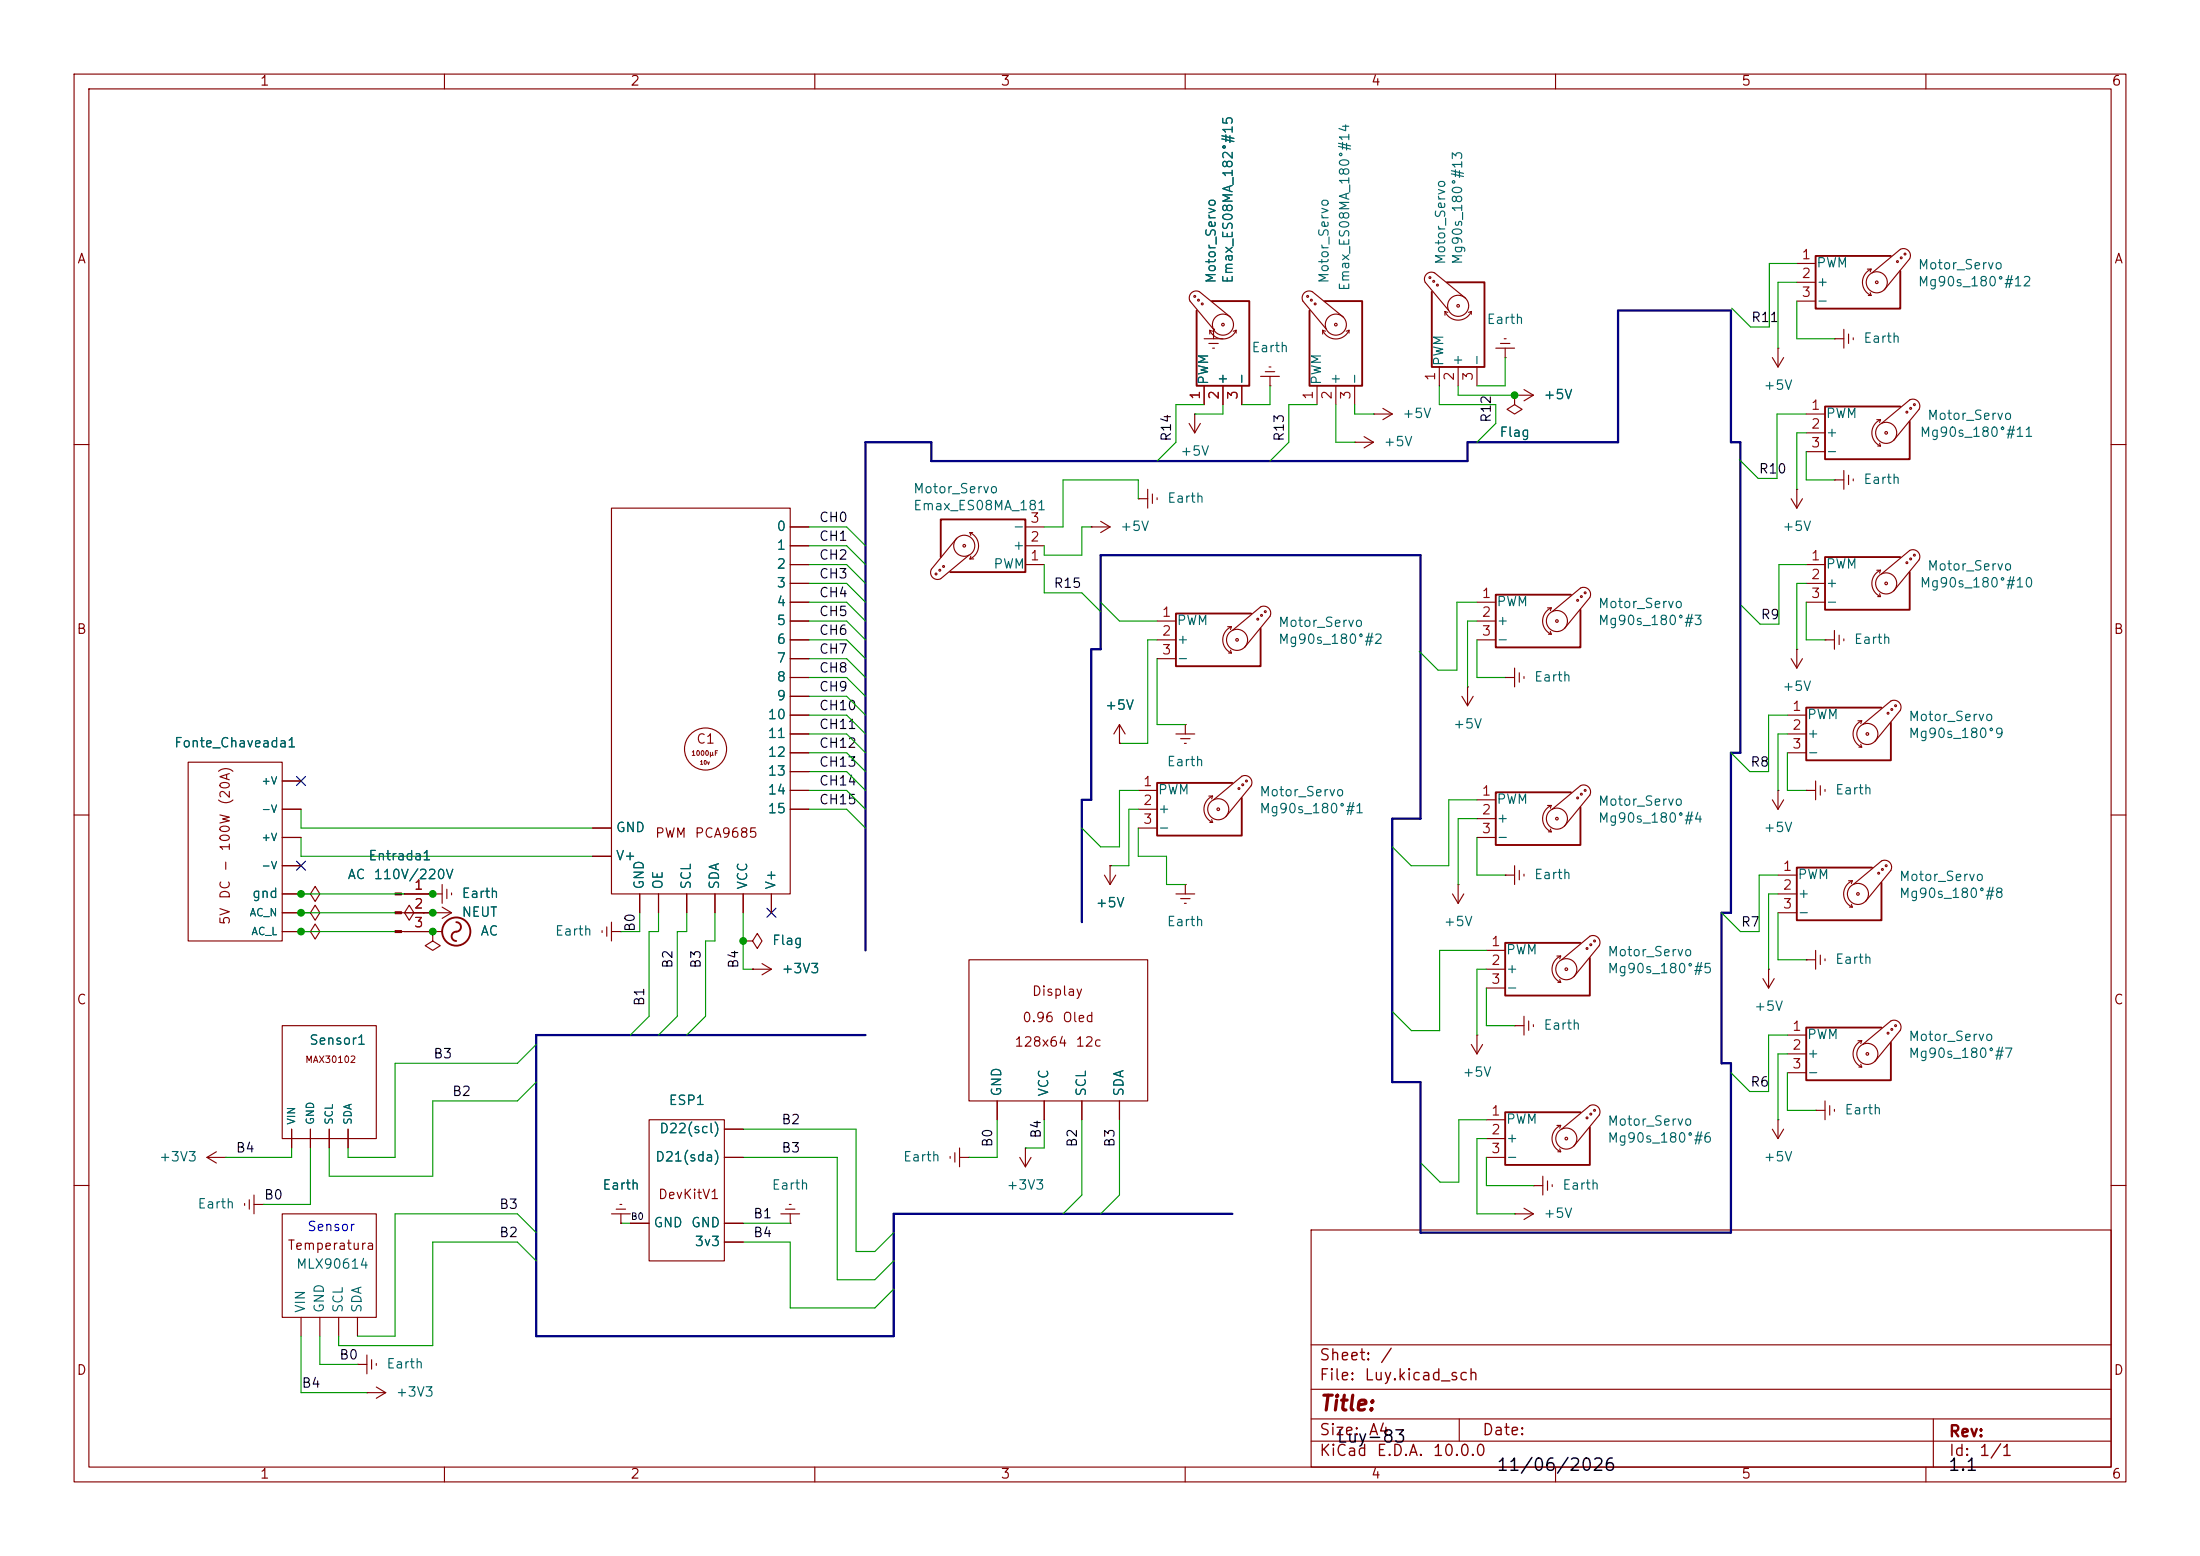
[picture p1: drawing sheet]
<svg xmlns="http://www.w3.org/2000/svg" width="297mm" height="210mm" viewBox="0 0 297 210" stroke-linecap="round" stroke-linejoin="round" font-family="sans-serif">
<g fill="none" stroke="#840000" stroke-width=".15">
<path d="M10 10h277v190h-277zM12 12h273v186h-273zM60 10v2M110 10v2M160 10v2M210 10v2M260 10v2M242.6 35.6h2.5M242.6 38.1h2.5M252.1 36.3h.5M252.2 39.9h.4M252.5 39.5l.1 .4"/>
<path d="M252.6 36.3a1.94 1.94 0 0 0-1.2 1.8 1.94 1.94 0 0 0 1.2 1.8M252.6 36.3l-.1 .4M252.7 36.8l3.8-3.1a.94 .94 0 0 1 1.1 .1 .94 .94 0 0 1 .2 1.1l-3.4 4.2M160.5 57.2l.8 1.2M161.3 55.9h.1M161.3 55.9v2.5M162.1 57.2l-.8 1.2M162.6 45.7h2.5M162.6 52.1v2.5M163.2 46.4h1.3M163.3 44.6a1.93 1.93 0 0 0 1.8 1.1 1.93 1.93 0 0 0 1.8-1.1M163.3 44.6v.5"/>
<path d="M163.3 44.6l.4 .1M163.7 47h.3M163.8 44.5h.1M163.8 44.5v1.2M165.1 52.1v2.5M166.1 42.8l-4.2-3.4a.94 .94 0 0 0-1.1 .1 .94 .94 0 0 0-.1 1.1l3.1 3.9M166.9 44.6v.4M166.9 44.6l-.4 .1M167.6 52.1v2.5M170.2 50.8h2.5M170.8 50.2h1.3M171.3 49.5h.3"/>
<path d="M171.4 52.1h.1M171.4 50.8v1.3M177.8 52.1v2.5M178.6 44.6a1.93 1.93 0 0 0 1.7 1.1 1.93 1.93 0 0 0 1.8-1.1M178.6 44.6v.5M178.6 44.6l.3 .1M180.3 52.1v2.5M181.4 42.8l-4.2-3.4a.94 .94 0 0 0-1.1 .1 .94 .94 0 0 0-.2 1.1l3.2 3.9M182.1 44.6v.4M182.1 44.6l-.4 .1M182.9 59.7h.1M182.9 52.1v2.5"/>
<path d="M182.9 59.7h2.5M184.1 58.9l1.3 .8M185.4 55.9h.1M185.4 55.9h2.6M185.4 59.7l-1.3 .8M186.7 55.1l1.3 .8M188 55.9l-1.3 .7M194.3 49.5v2.6M195.1 42a1.93 1.93 0 0 0 1.7 1.2 1.93 1.93 0 0 0 1.8-1.2M195.1 42v.5M195.1 42l.4 .2M196.8 49.5v2.6"/>
<path d="M197.9 40.3l-4.2-3.5a.94 .94 0 0 0-1.1 .2 .94 .94 0 0 0-.2 1.1l3.2 3.8M198.6 42v.4M198.6 42l-.4 .2M199.4 49.5v2.6M201.9 47h2.6M202.6 46.4h1.2M203.1 45.7h.2M203.2 48.3h.1M203.2 47v1.3M204.5 53.3v1.3l1 .6-1 .7-1-.7 1-.6M204.5 53.3h.1M204.5 53.3h2.5"/>
<path d="M205.7 52.6l1.3 .7M207 53.3l-1.3 .8M239.3 48.3l.7 1.2M240 47h.1M240 47v2.5M240.8 48.3l-.8 1.2M242.6 40.6h2.5M243.8 55.9h2.6M243.8 58.4h2.6M247.6 45.7h.1M247.6 45.7h1.3M248.9 44.5v2.5"/>
<path d="M249.6 45.1v1.3M250.2 45.6v.2M253.4 56.6h.5M253.7 59.8l.2 .4M253.9 56.6a1.94 1.94 0 0 0-1.2 1.8 1.94 1.94 0 0 0 1.2 1.8M253.9 56.6l-.2 .4M254 57.2l3.8-3.2a.94 .94 0 0 1 1.1 .1 .94 .94 0 0 1 .2 1.1l-3.4 4.2M10 60h2M82.5 68.6h24.2v52.1h-24.2zM106.7 76.2h2.5M106.7 73.7h2.5M106.7 71.1h2.5"/>
<path d="M106.7 78.7h2.5M129.2 72.6l-3.5 4.2a.94 .94 0 0 0 .2 1.1 .94 .94 0 0 0 1.1 .2l3.8-3.2M130.9 71.9a1.94 1.94 0 0 1 1.2 1.8 1.94 1.94 0 0 1-1.2 1.7M130.9 75.4h.5M130.9 71.9h.4M130.9 71.9l.2 .4M131.1 75.1l-.2 .3M138.4 76.2h2.6M138.4 73.7h2.6M138.4 71.1h2.6M147.3 71.1h.1M147.3 71.1h2.6"/>
<path d="M148.6 70.4l1.3 .7M149.9 71.1l-1.3 .8M153.7 67.3h.1M153.7 67.3h1.2M154.9 66v2.6M155.6 66.7v1.2M156.2 67.2v.2M241.8 67.3l.8 1.3M242.6 66h.1M242.6 66v2.6M243.3 67.3l-.7 1.3M243.8 76.2h2.6"/>
<path d="M243.8 61h2.6M243.8 78.7h2.6M247.6 64.8h.1M247.6 64.8h1.3M248.9 63.5v2.5M249.6 64.1v1.3M250.2 64.6v.3M253.4 77h.5M253.5 60.2h.4M253.9 77a1.94 1.94 0 0 0-1.2 1.7 1.94 1.94 0 0 0 1.2 1.8M253.9 77l-.2 .3M254 77.5l3.8-3.2a.94 .94 0 0 1 1.1 .2 .94 .94 0 0 1 .2 1.1l-3.4 4.2"/>
<path d="M285 60h2M106.7 96.5h2.5M106.7 99.1h2.5M106.7 91.4h2.5M106.7 86.4h2.5M106.7 81.3h2.5M106.7 83.8h2.5M106.7 88.9h2.5M106.7 94h2.5M151.1 97.8v2.5M151.1 97.8l-.7 1.3M151.1 97.8l.8 1.3"/>
<path d="M156.2 86.4h2.5M156.2 83.8h2.5M156.2 88.9h2.5M158.7 99.1h2.6M159.4 99.7h1.3M160 97.8h.1M160 97.8v1.3M165.7 84.6h.5M165.9 88.1h.3M166.1 87.8l.1 .3M166.2 84.6a1.94 1.94 0 0 0-1.1 1.8 1.94 1.94 0 0 0 1.1 1.7M166.2 84.6l-.1 .4"/>
<path d="M166.4 85.1l3.8-3.2a.94 .94 0 0 1 1.1 .2 .94 .94 0 0 1 .1 1.1l-3.4 4.2M197.4 94l.7 1.3M198.1 92.7h.1M198.1 92.7v2.6M198.9 94l-.8 1.3M199.4 86.4h2.5M199.4 81.3h2.5M199.4 83.8h2.5M203.2 91.4h.1M203.2 91.4h1.3M204.5 90.2v2.5M205.1 90.8v1.3"/>
<path d="M205.7 91.3v.3M208.9 82h.5M209 85.6h.4M209.3 85.2l.1 .4M209.4 82a1.94 1.94 0 0 0-1.1 1.8 1.94 1.94 0 0 0 1.1 1.8M209.4 82l-.1 .4M209.5 82.6l3.9-3.2a.94 .94 0 0 1 1.1 .1 .94 .94 0 0 1 .1 1.1l-3.4 4.2M241.3 96.5h2.5M241.3 99.1h2.5M241.8 88.9l.8 1.3M242.6 87.6h.1M242.6 87.6v2.6"/>
<path d="M243.3 88.9l-.7 1.3M243.8 81.3h2.6M246.4 86.4h.1M246.4 86.4h1.2M247.6 85.1v2.5M248.3 85.7v1.3M248.9 86.2v.3M250.8 97.3h.5M251.3 97.3a1.94 1.94 0 0 0-1.1 1.8 1.94 1.94 0 0 0 1.1 1.7M251.3 97.3l-.1 .4M251.5 97.8l3.8-3.2a.94 .94 0 0 1 1.1 .2 .94 .94 0 0 1 .1 1.1l-3.4 4.2M253.5 80.5h.4"/>
<path d="M253.7 80.1l.2 .4M10 110h2M25.4 102.9h12.7v24.1h-12.7zM38.1 116.8h2.5M38.1 113h2.5M38.1 109.2h2.5M38.1 105.4h2.5M59.7 119.4v2.5M80 111.8h2.5M80 115.6h2.5M106.7 106.7h2.5M106.7 101.6h2.5"/>
<path d="M106.7 109.2h2.5M106.7 104.1h2.5M149.1 118.1l.8 1.3M149.9 116.8h.1M149.9 116.8v2.6M150.6 118.1l-.7 1.3M151.1 100.3h.1M153.7 106.7h2.5M153.7 109.2h2.5M153.7 111.8h2.5M159.9 100.3h.2M160 119.4h.1"/>
<path d="M160 119.4v1.3M163.2 107.4h.5M163.3 111h.4M163.6 110.6l.1 .4M163.7 107.4a1.94 1.94 0 0 0-1.2 1.8 1.94 1.94 0 0 0 1.2 1.8M163.7 107.4l-.1 .4M163.8 108l3.8-3.2a.94 .94 0 0 1 1.1 .1 .94 .94 0 0 1 .2 1.1l-3.4 4.2M196.8 119.4h.1M196.8 119.4v2.5M199.4 113h2.5M199.4 108h2.5M199.4 110.5h2.5"/>
<path d="M203.2 118.1h.1M203.2 118.1h1.3M204.5 116.8v2.6M205.1 117.5v1.2M205.7 118v.2M208.9 108.7h.5M209 112.3h.4M209.3 111.9l.1 .4M209.4 108.7a1.94 1.94 0 0 0-1.1 1.8 1.94 1.94 0 0 0 1.1 1.8M209.4 108.7l-.1 .4M209.5 109.2l3.9-3.2a.94 .94 0 0 1 1.1 .2 .94 .94 0 0 1 .1 1.1l-3.4 4.2M239.3 108l.7 1.2"/>
<path d="M240 106.7h.1M240 106.7v2.5M240 118.1h2.6M240.8 108l-.8 1.2M241.3 101.6h2.5M243.8 106.7h.1M243.8 106.7h1.3M245.1 105.4v2.6M245.7 106v1.3M246.4 106.6v.2M249.6 118.9h.5M250.1 118.9a1.94 1.94 0 0 0-1.2 1.8 1.94 1.94 0 0 0 1.2 1.7"/>
<path d="M250.1 118.9l-.2 .4M250.2 119.4l3.8-3.2a.94 .94 0 0 1 1.1 .2 .94 .94 0 0 1 .2 1.1l-3.5 4.2M251 100.8h.3M251.2 100.5l.1 .3M285 110h2M38.1 138.4h12.7v15.3h-12.7zM38.1 120.7h2.5M38.1 123.2h2.5M38.1 125.7h2.5M40.6 123.2h1.3l.6-1 .7 1-.7 1-.6-1M40.6 123.2h.1M40.6 125.7h1.3l.6-1 .7 1-.7 1-.6-1"/>
<path d="M40.6 125.7h.1M40.6 120.7h1.3l.6-1.1 .7 1.1-.7 1-.6-1M40.6 120.7h.1M54.2 120.7h5.5M54.2 123.2h6.8M54.2 125.7h5.5M55.9 123.2l-.7-1-.6 1 .6 1 .7-1h1.2M57.1 123.2h.1M58.4 120.7h.1M58.4 123.2h.1M58.4 125.7h.1M58.4 125.7v1.3l1 .6-1 .7-1-.7 1-.6"/>
<path d="M59.7 122.4l1.3 .8M60.3 120v1.3M61 120.5v.3M61 123.2l-1.3 .8M81.3 125.6v.3M81.9 125.1v1.3M82.5 125.7h1.3M82.5 124.5v2.5M83.8 125.7h.1M86.4 120.7v2.5M88.9 120.7v2.5M92.7 120.7v2.5"/>
<path d="M96.5 120.7v2.5M100.3 127h1.3l.6-1 .7 1-.7 1-.6-1M100.3 127h.1M100.3 120.7v2.5M101.6 130.8h.1M101.6 130.8h2.5M102.9 130l1.2 .8M104.1 120.7v2.5M104.1 130.8l-1.2 .8M130.8 129.5h24.1v19.1h-24.1zM158.7 120.7h2.6M159.4 121.3h1.3"/>
<path d="M159.9 121.9h.2M196.1 120.7l.7 1.2M197.6 120.7l-.8 1.2M199.4 139.7h.1M199.4 139.7v2.5M200.7 128.3h2.5M200.7 130.8h2.5M200.7 133.4h2.5M204.5 138.4h.1M204.5 138.4h1.2M205.7 137.2v2.5M206.4 137.8v1.3"/>
<path d="M207 138.3v.3M210.2 129h.5M210.3 132.6h.4M210.6 132.2l.1 .4M210.7 129a1.94 1.94 0 0 0-1.2 1.8 1.94 1.94 0 0 0 1.2 1.8M210.7 129l-.1 .4M210.8 129.5l3.8-3.1a.94 .94 0 0 1 1.1 .1 .94 .94 0 0 1 .2 1.1l-3.4 4.2M238 132.1l.8 1.3M238.8 130.8h.1M238.8 130.8v2.6M239.5 132.1l-.7 1.3M240 120.7h2.6"/>
<path d="M240 123.2h2.6M241.3 139.7h2.5M243.8 129.5h.1M243.8 129.5h1.3M245.1 128.3v2.5M245.7 128.9v1.3M246.4 129.4v.3M249.7 122.4h.4M249.9 122l.2 .4M27.9 156.2l1.3 .8M27.9 156.2h2.6M29.2 155.4l-1.3 .8"/>
<path d="M30.5 156.2h.1M39.4 152.4v2.5M41.9 152.4v2.5M44.4 152.4v2.5M47 152.4v2.5M87.6 151.1h10.2v19.1h-10.2zM97.8 156.2h2.5M97.8 152.4h2.5M128.3 156.1v.2M128.9 155.6v1.2M129.5 156.2h1.3M129.5 154.9v2.6"/>
<path d="M130.8 156.2h.1M134.6 148.6v2.5M137.7 156.2l.7 1.3M138.4 154.9h.1M138.4 154.9v2.6M139.2 156.2l-.8 1.3M141 148.6v2.5M146 148.6v2.5M151.1 148.6v2.5M198.6 141l.8 1.2M200.2 141l-.8 1.2M200.7 156.2h2.5"/>
<path d="M200.7 151.1h2.5M200.7 153.7h2.5M208.3 158.8v2.5M208.9 159.4v1.3M209.5 159.9v.2M210.2 151.9h.5M210.3 155.4h.4M210.6 155.1l.1 .3M210.7 151.9a1.94 1.94 0 0 0-1.2 1.8 1.94 1.94 0 0 0 1.2 1.7M210.7 151.9l-.1 .4M210.8 152.4l3.8-3.2a.94 .94 0 0 1 1.1 .2 .94 .94 0 0 1 .2 1.1l-3.4 4.2M239.3 152.4l.7 1.3"/>
<path d="M240 151.1h.1M240 151.1v2.6M240.8 152.4l-.8 1.3M241.3 142.2h2.5M241.3 144.8h2.5M245.1 149.9h.1M245.1 149.9h1.3M246.4 148.6v2.5M247 149.2v1.3M247.6 149.7v.3M250.8 140.5h.5M251 144h.3"/>
<path d="M251.2 143.6l.1 .4M251.3 140.5a1.94 1.94 0 0 0-1.1 1.7 1.94 1.94 0 0 0 1.1 1.8M251.3 140.5l-.1 .3M251.5 141l3.8-3.2a.94 .94 0 0 1 1.1 .2 .94 .94 0 0 1 .1 1.1l-3.4 4.2M10 160h2M33 162.4v.3M33.7 161.9v1.3M34.3 162.6h1.3M34.3 161.3v2.5M35.6 162.6h.1M38.1 163.8h12.7v14h-12.7zM40.6 177.8v2.5"/>
<path d="M43.2 177.8v2.5M45.7 177.8v2.5M48.3 177.8v2.5M82.5 163.8h2.6M83.2 163.2h1.3M83.7 162.6h.2M83.8 165.1h.1M83.8 163.8v1.3M85.1 165.1h2.5M97.8 165.1h2.5M97.8 167.6h2.5M105.4 163.8h2.5"/>
<path d="M106 163.2h1.3M106.6 162.6h.2M106.7 165.1h.1M106.7 163.8v1.3M177 166h108v32h-108zM204.5 163.8h.1M204.5 163.8h2.5M205.7 163.1l1.3 .7M207 160h.1M207 160h1.3M207 163.8l-1.3 .8M285 160h2"/>
<path d="M48.3 184.2h.1M48.3 184.2h1.2M49.5 188h.1M49.5 182.9v2.5M49.5 188h2.6M50.2 183.5v1.3M50.8 184v.3M50.8 187.2l1.3 .8M52.1 188l-1.3 .7M60 198v2M110 198v2M160 198v2"/>
<path d="M177 194.5h108M177 191.5h108M177 187.5h108M177 181.5h108M197 191.5v3M210 198v2M260 198v2M261 191.5v6.5"/>
<circle cx="193" cy="37.5" r=".13"/>
<circle cx="193.5" cy="38" r=".13"/>
<circle cx="194.1" cy="38.5" r=".13"/>
<circle cx="253.4" cy="38.1" r=".18"/>
<circle cx="253.4" cy="38.1" r="1.42"/>
<circle cx="256.2" cy="35.3" r=".13"/>
<circle cx="256.7" cy="34.8" r=".13"/>
<circle cx="257.2" cy="34.3" r=".13"/>
<circle cx="161.3" cy="40" r=".13"/>
<circle cx="161.8" cy="40.5" r=".13"/>
<circle cx="162.3" cy="41" r=".13"/>
<circle cx="165.1" cy="43.8" r=".18"/>
<circle cx="165.1" cy="43.8" r="1.42"/>
<circle cx="176.5" cy="40" r=".13"/>
<circle cx="177" cy="40.5" r=".13"/>
<circle cx="177.5" cy="41" r=".13"/>
<circle cx="180.3" cy="43.8" r=".18"/>
<circle cx="180.3" cy="43.8" r="1.42"/>
<circle cx="196.8" cy="41.3" r=".18"/>
<circle cx="196.8" cy="41.3" r="1.42"/>
<circle cx="254.6" cy="58.4" r="1.42"/>
<circle cx="254.6" cy="58.4" r=".18"/>
<circle cx="257.4" cy="55.6" r=".13"/>
<circle cx="257.9" cy="55.1" r=".13"/>
<circle cx="258.4" cy="54.6" r=".13"/>
<circle cx="126.4" cy="77.5" r=".13"/>
<circle cx="126.9" cy="77" r=".13"/>
<circle cx="127.4" cy="76.5" r=".13"/>
<circle cx="130.2" cy="73.7" r=".18"/>
<circle cx="130.2" cy="73.7" r="1.42"/>
<circle cx="254.6" cy="78.7" r="1.42"/>
<circle cx="254.6" cy="78.7" r=".18"/>
<circle cx="257.4" cy="75.9" r=".13"/>
<circle cx="257.9" cy="75.4" r=".13"/>
<circle cx="258.4" cy="74.9" r=".13"/>
<circle cx="167" cy="86.4" r=".18"/>
<circle cx="167" cy="86.4" r="1.42"/>
<circle cx="169.8" cy="83.6" r=".13"/>
<circle cx="170.3" cy="83.1" r=".13"/>
<circle cx="170.8" cy="82.6" r=".13"/>
<circle cx="210.2" cy="83.8" r=".18"/>
<circle cx="210.2" cy="83.8" r="1.42"/>
<circle cx="213" cy="81" r=".13"/>
<circle cx="213.5" cy="80.5" r=".13"/>
<circle cx="214" cy="80" r=".13"/>
<circle cx="252.1" cy="99.1" r=".18"/>
<circle cx="252.1" cy="99.1" r="1.42"/>
<circle cx="254.9" cy="96.3" r=".13"/>
<circle cx="255.4" cy="95.8" r=".13"/>
<circle cx="255.9" cy="95.3" r=".13"/>
<circle cx="95.2" cy="101.1" r="2.84"/>
<circle cx="164.5" cy="109.2" r=".18"/>
<circle cx="164.5" cy="109.2" r="1.42"/>
<circle cx="167.3" cy="106.4" r=".13"/>
<circle cx="167.8" cy="105.9" r=".13"/>
<circle cx="168.3" cy="105.4" r=".13"/>
<circle cx="210.2" cy="110.5" r=".18"/>
<circle cx="210.2" cy="110.5" r="1.42"/>
<circle cx="213" cy="107.7" r=".13"/>
<circle cx="213.5" cy="107.2" r=".13"/>
<circle cx="214" cy="106.7" r=".13"/>
<circle cx="253.6" cy="117.9" r=".13"/>
<circle cx="254.1" cy="117.3" r=".13"/>
<circle cx="254.6" cy="116.8" r=".13"/>
<circle cx="211.5" cy="130.8" r=".18"/>
<circle cx="211.5" cy="130.8" r="1.42"/>
<circle cx="214.2" cy="128" r=".13"/>
<circle cx="214.8" cy="127.5" r=".13"/>
<circle cx="215.3" cy="127" r=".13"/>
<circle cx="250.8" cy="120.6" r=".18"/>
<circle cx="250.8" cy="120.6" r="1.42"/>
<circle cx="254.9" cy="139.4" r=".13"/>
<circle cx="255.4" cy="138.9" r=".13"/>
<circle cx="255.9" cy="138.4" r=".13"/>
<circle cx="211.5" cy="153.7" r=".18"/>
<circle cx="211.5" cy="153.7" r="1.42"/>
<circle cx="214.2" cy="150.9" r=".13"/>
<circle cx="214.8" cy="150.4" r=".13"/>
<circle cx="215.3" cy="149.9" r=".13"/>
<circle cx="252.1" cy="142.2" r=".18"/>
<circle cx="252.1" cy="142.2" r="1.42"/>
</g>
<g fill="none" stroke="#840000" stroke-width=".25">
<path d="M195.3 38.1h5.1v11.4h-7.1v-10.1M255.3 34.5h-10.2v7.2h11.4v-5.1M163.6 40.6h5.1v11.5h-7.2v-10.2M178.8 40.6h5.1v11.5h-7.1v-10.2M256.5 54.9h-10.1v7.1h11.4v-5.1M127 75.2v-5.1h11.4v7.1h-10.1M256.5 75.2h-10.1v7.1h11.4v-5.1M168.9 82.8h-10.2v7.1h11.5v-5.1M212.1 80.3h-10.2v7.1h11.5v-5.1M254 95.5h-10.2v7.1h11.5v-5.1M166.4 105.7h-10.2v7.1h11.4v-5.1M212.1 106.9h-10.2v7.1h11.5v-5"/>
<path d="M252.7 117.1h-10.1v7.1h11.4v-5.1M61.6 124.5a.67 .67 0 0 1 .6 .7 .67 .67 0 0 1-.8 .6 .63 .63 0 0 0-.4 .7 .63 .63 0 0 0 .6 .5M213.4 127.3h-10.2v7.1h11.4v-5.1M254 138.7h-10.2v7.1h11.5v-5.1M213.4 150.1h-10.2v7.1h11.4v-5.1"/>
<circle cx="61.6" cy="125.7" r="1.9"/>
</g>
<g fill="#840000" stroke="#840000" stroke-width=".15">
<path d="M53.3 120.5h.9v.3h-.9z"/>
<path d="M53.3 123.1h.9v.2h-.9z"/>
<path d="M53.3 125.6h.9v.3h-.9z"/>
</g>
<path d="M116.8 139.7h-44.4v40.6h48.2v-16.5h45.8M146 124.5v-16.5h1.3v-20.4h1.3v-12.7h43.2v35.6h-3.8v35.6h3.8v20.3h41.9v-22.9h-1.3v-20.3h1.3v-21.6h1.2v-41.9h-1.2v-17.8h-15.3v17.8h-20.3v2.5h-72.4v-2.5h-8.9v68.6" fill="none" stroke="#000084" stroke-width=".3"/>
<g fill="none" stroke="#009600" stroke-width=".15">
<path d="M242.6 38.1h-2.6v8.9M242.6 35.6h-3.7v8.5h-2.6l-2.5-2.5M162.6 54.6h-3.9v5.1l-2.5 2.5M165.1 54.6v1.3h-3.8M171.4 52.1v2.5h-3.8M177.8 54.6h-3.8v5.1l-2.6 2.5M180.3 54.6v5.1h2.6M182.9 54.6v1.3h2.5M194.3 52.1v2.5h7.6v2.6l-2.5 2.5M196.8 52.1v1.2h7.7M203.2 48.3v3.8h-3.8M242.6 40.6v5.1h5"/>
<path d="M243.8 55.9h-3.9v8.7h-2.5l-2.6-2.6M243.8 58.4h-1.2v7.6M109.2 78.7h5.1l2.5 2.6M109.2 76.2h5.1l2.5 2.5M109.2 73.7h5.1l2.5 2.5M109.2 71.1h5.1l2.5 2.6M141 76.2v3.8h5l2.6 2.6M147.3 71.1h-1.3v3.8h-5v-1.2M153.7 67.3v-2.5h-10.2v6.3h-2.5M243.8 61v3.8h3.8M243.8 78.7h-1.2v8.9M243.8 76.2h-3.6v8h-2.6l-2.5-2.5"/>
<path d="M109.2 86.4h5.1l2.5 2.5M109.2 96.5h5.1l2.5 2.6M109.2 99.1h5.1l2.5 2.5M109.2 83.8h5.1l2.5 2.6M109.2 81.3h5.1l2.5 2.5M109.2 91.4h5.1l2.5 2.6M109.2 94h5.1l2.5 2.5M109.2 88.9h5.1l2.5 2.5M148.6 81.3l2.5 2.5h5.1M156.2 86.4h-1.3v13.9h-3.8M156.2 88.9v8.9h3.8M199.4 86.4v5h3.8"/>
<path d="M199.4 83.8h-1.3v8.9M199.4 81.3h-2.7v9.2h-2.6l-2.5-2.6M241.3 99.1h-1.3v7.6M241.3 96.5h-2.5v7.6h-2.6l-2.5-2.5M243.8 81.3v5.1h2.6M40.6 109.2v2.6h39.4M40.6 113v2.6h39.4M109.2 104.1h5.1l2.5 2.6M109.2 106.7h5.1l2.5 2.5M109.2 109.2h5.1l2.5 2.6M109.2 101.6h5.1l2.5 2.5M153.7 106.7h-2.6v7.6h-2.5l-2.6-2.5"/>
<path d="M153.7 111.8v3.8h3.8v3.8h2.5M153.7 109.2h-1.3v7.6h-2.5M199.4 113v5.1h3.8M199.4 110.5h-2.6v8.9M199.4 108h-3.8v8.8h-5.1l-2.5-2.5M240 118.1h-2.5v7.6h-2.6l-2.5-2.5M241.3 101.6v5.1h2.5M40.6 125.7h12.7M40.6 120.7h17.8M40.6 123.2h12.7M57.1 123.2h1.3M86.4 123.2v2.5h-2.6"/>
<path d="M88.9 123.2v2.5h-1.3v11.5l-2.5 2.5M92.7 123.2v2.5h-1.3v11.5l-2.5 2.5M96.5 123.2v3.8h-1.3v10.2l-2.5 2.5M100.3 123.2v7.6h1.3M200.7 130.8h-1.3v8.9M200.7 133.4v5h3.8M200.7 128.3h-6.3v10.8h-3.9l-2.5-2.5M240 123.2v6.3h3.8M240 120.7h-1.2v10.1M241.3 139.7h-2.5v7.6h-2.6l-2.5-2.5M39.4 154.9v1.3h-8.9M41.9 154.9v7.7h-6.3"/>
<path d="M72.4 146.1l-2.6 2.5h-11.4v10.2h-14v-3.9M72.4 141l-2.6 2.5h-16.5v12.7h-6.3v-1.3M100.3 156.2h12.7v16.5h5.1l2.5-2.5M100.3 152.4h15.3v16.5h2.5l2.5-2.5M134.6 151.1v5.1h-3.8M141 151.1v3.8h-2.6M146 151.1v10.2l-2.5 2.5M151.1 151.1v10.2l-2.5 2.5M200.7 153.7h-1.3v10.1h5.1M200.7 156.2v3.8h6.3M200.7 151.1h-3.8v8.4h-2.5l-2.5-2.5M241.3 142.2h-1.3v8.9"/>
<path d="M241.3 144.8v5.1h3.8M72.4 166.4l-2.6-2.6h-16.5v16.5h-5M72.4 170.2l-2.6-2.6h-11.4v14h-12.7v-1.3M83.8 165.1h1.3M100.3 167.6h6.4v8.9h11.4l2.5-2.5M100.3 165.1h6.4M40.6 180.3v7.7h8.9M43.2 180.3v3.9h5.1"/>
</g>
<path d="M40 104.8l1.2 1.2M40 116.2l1.2 1.2M41.2 104.8l-1.2 1.2M41.2 116.2l-1.2 1.2M103.5 122.6l1.2 1.2M104.7 122.6l-1.2 1.2" fill="none" stroke="#000084" stroke-width=".15"/>
<g fill="#009600" stroke="#009600" stroke-width=".14">
<circle cx="204.5" cy="53.3" r=".46"/>
<circle cx="58.4" cy="123.2" r=".46"/>
<circle cx="58.4" cy="125.7" r=".46"/>
<circle cx="58.4" cy="120.7" r=".46"/>
<circle cx="40.6" cy="120.7" r=".46"/>
<circle cx="40.6" cy="123.2" r=".46"/>
<circle cx="40.6" cy="125.7" r=".46"/>
<circle cx="100.3" cy="127" r=".46"/>
</g>
<text font-size="2" fill="#840000" x="178" y="190.9">Title:</text>
<g font-size="1.7" fill="#0f0f0f">
<text x="180.3" y="195.1">Luy-83</text>
<text x="201.9" y="198.9">11/06/2026</text>
<text x="262.9" y="198.9">1.1</text>
</g>
<g font-size="1.5" fill="#840000">
<text x="178" y="184">Sheet:</text>
<text x="186.2" y="184">/</text>
<text x="178" y="186.7">File:</text>
<text x="184.1" y="186.7">Luy.kicad_sch</text>
<text x="178" y="196.9">KiCad</text>
<text x="178" y="194.1">Size:</text>
<text x="184.7" y="194.1">A4</text>
<text x="185.7" y="196.9">E.D.A.</text>
<text x="193.3" y="196.9">10.0.0</text>
<text x="200" y="194.1">Date:</text>
<text x="263" y="194.3">Rev:</text>
<text x="263" y="196.9">Id:</text>
<text x="267.1" y="196.9">1/1</text>
</g>
<g font-size="1.3" fill="#840000">
<text x="35" y="11.9">1</text>
<text x="85" y="11.9">2</text>
<text x="135" y="11.9">3</text>
<text x="185" y="11.9">4</text>
<text x="235" y="11.9">5</text>
<text x="285" y="11.9">6</text>
<text x="10.3" y="35.9">A</text>
<text x="285.3" y="35.9">A</text>
<text x="10.3" y="85.9">B</text>
<text x="285.3" y="85.9">B</text>
<text x="93.9" y="100.7">C1</text>
<text x="31.3" y="108.8" transform="rotate(-90 31.3 108.8)">(20A)</text>
<text x="88.3" y="113.4">PWM</text>
<text x="93.7" y="113.4">PCA9685</text>
<text x="31.3" y="117.8" transform="rotate(-90 31.3 117.8)">-</text>
<text x="31.3" y="115" transform="rotate(-90 31.3 115)">100W</text>
<text x="31.3" y="124.9" transform="rotate(-90 31.3 124.9)">5V</text>
<text x="31.3" y="121.5" transform="rotate(-90 31.3 121.5)">DC</text>
<text x="10.3" y="135.9">C</text>
<text x="139.2" y="134.7">Display</text>
<text x="285.3" y="135.9">C</text>
<text x="136.9" y="141.6">128x64</text>
<text x="137.9" y="138.3">0.96</text>
<text x="143.3" y="138.3">Oled</text>
<text x="145.1" y="141.6">12c</text>
<text x="88.7" y="162.2">DevKitV1</text>
<text x="38.7" y="169">Temperatura</text>
<text x="10.3" y="185.9">D</text>
<text x="285.3" y="185.9">D</text>
<text x="35" y="199.9">1</text>
<text x="85" y="199.9">2</text>
<text x="135" y="199.9">3</text>
<text x="185" y="199.9">4</text>
<text x="235" y="199.9">5</text>
<text x="285" y="199.9">6</text>
</g>
<g font-size="1.3" fill="#006464">
<text x="195.4" y="35.8" transform="rotate(-90 195.4 35.8)">Motor_Servo</text>
<text x="197.7" y="35.8" transform="rotate(-90 197.7 35.8)">Mg90s_180°#13</text>
<text x="164.4" y="38.3" transform="rotate(-90 164.4 38.3)">Motor_Servo</text>
<text x="166.7" y="38.3" transform="rotate(-90 166.7 38.3)">Emax_ES08MA_182°#15</text>
<text x="179.7" y="38.3" transform="rotate(-90 179.7 38.3)">Motor_Servo</text>
<text x="182.5" y="39.4" transform="rotate(-90 182.5 39.4)">Emax_ES08MA_180°#14</text>
<text x="245.1" y="36.4">PWM</text>
<text x="245.1" y="39">+</text>
<text x="245.1" y="41.5">-</text>
<text x="258.8" y="39">Mg90s_180°#12</text>
<text x="258.8" y="36.7">Motor_Servo</text>
<text x="168.9" y="47.9">Earth</text>
<text x="200.6" y="44">Earth</text>
<text x="251.5" y="46.6">Earth</text>
<text x="163.4" y="52" transform="rotate(-90 163.4 52)">PWM</text>
<text x="166" y="52" transform="rotate(-90 166 52)">+</text>
<text x="168.5" y="52" transform="rotate(-90 168.5 52)">-</text>
<text x="178.7" y="52" transform="rotate(-90 178.7 52)">PWM</text>
<text x="181.2" y="52" transform="rotate(-90 181.2 52)">+</text>
<text x="183.7" y="52" transform="rotate(-90 183.7 52)">-</text>
<text x="195.2" y="49.5" transform="rotate(-90 195.2 49.5)">PWM</text>
<text x="197.7" y="49.5" transform="rotate(-90 197.7 49.5)">+</text>
<text x="200.3" y="49.5" transform="rotate(-90 200.3 49.5)">-</text>
<text x="238" y="52.9">+5V</text>
<text x="189.2" y="56.7">+5V</text>
<text x="202.3" y="59.3">Flag</text>
<text x="208.3" y="54.2">+5V</text>
<text x="246.4" y="56.7">PWM</text>
<text x="246.4" y="59.3">+</text>
<text x="259.1" y="59.3">Mg90s_180°#11</text>
<text x="260.1" y="57">Motor_Servo</text>
<text x="159.3" y="61.8">+5V</text>
<text x="186.7" y="60.6">+5V</text>
<text x="246.4" y="61.8">-</text>
<text x="251.5" y="65.6">Earth</text>
<text x="104.8" y="72">0</text>
<text x="123.2" y="69.2">Emax_ES08MA_181</text>
<text x="123.2" y="66.9">Motor_Servo</text>
<text x="136.6" y="72">-</text>
<text x="151.1" y="72">+5V</text>
<text x="157.5" y="68.2">Earth</text>
<text x="240.5" y="72">+5V</text>
<text x="104.8" y="74.5">1</text>
<text x="104.8" y="77.1">2</text>
<text x="134" y="77.1">PWM</text>
<text x="136.6" y="74.5">+</text>
<text x="246.4" y="77.1">PWM</text>
<text x="260.1" y="77.3">Motor_Servo</text>
<text x="104.8" y="79.6">3</text>
<text x="104.8" y="82.1">4</text>
<text x="202" y="82.1">PWM</text>
<text x="215.7" y="82.4">Motor_Servo</text>
<text x="246.4" y="79.6">+</text>
<text x="246.4" y="82.1">-</text>
<text x="259.1" y="79.6">Mg90s_180°#10</text>
<text x="104.8" y="84.7">5</text>
<text x="104.8" y="87.2">6</text>
<text x="104.8" y="89.8">7</text>
<text x="158.8" y="84.7">PWM</text>
<text x="158.8" y="87.2">+</text>
<text x="158.8" y="89.8">-</text>
<text x="172.5" y="87.2">Mg90s_180°#2</text>
<text x="172.5" y="84.9">Motor_Servo</text>
<text x="202" y="84.7">+</text>
<text x="202" y="87.2">-</text>
<text x="215.7" y="84.7">Mg90s_180°#3</text>
<text x="250.2" y="87.2">Earth</text>
<text x="104.8" y="92.3">8</text>
<text x="104.8" y="94.8">9</text>
<text x="207" y="92.3">Earth</text>
<text x="240.5" y="93.6">+5V</text>
<text x="23.4" y="101.2">Fonte_Chaveada1</text>
<text x="103.5" y="97.4">10</text>
<text x="103.5" y="99.9">11</text>
<text x="149.1" y="96.1">+5V</text>
<text x="196.1" y="98.7">+5V</text>
<text x="243.9" y="97.4">PWM</text>
<text x="243.9" y="99.9">+</text>
<text x="257.6" y="99.9">Mg90s_180°9</text>
<text x="257.6" y="97.6">Motor_Servo</text>
<text x="103.5" y="102.5">12</text>
<text x="103.5" y="105">13</text>
<text x="103.5" y="107.5">14</text>
<text x="156.2" y="107.5">PWM</text>
<text x="157.4" y="103.7">Earth</text>
<text x="169.9" y="107.8">Motor_Servo</text>
<text x="243.9" y="102.5">-</text>
<text x="247.7" y="107.5">Earth</text>
<text x="83.1" y="112.6">GND</text>
<text x="103.5" y="110.1">15</text>
<text x="156.2" y="110.1">+</text>
<text x="156.2" y="112.6">-</text>
<text x="169.9" y="110.1">Mg90s_180°#1</text>
<text x="202" y="108.8">PWM</text>
<text x="202" y="111.4">+</text>
<text x="202" y="113.9">-</text>
<text x="215.7" y="111.4">Mg90s_180°#4</text>
<text x="215.7" y="109.1">Motor_Servo</text>
<text x="238" y="112.6">+5V</text>
<text x="46.8" y="119">AC</text>
<text x="49.6" y="116.4">Entrada1</text>
<text x="50.4" y="119">110V/220V</text>
<text x="83.1" y="116.4">V+</text>
<text x="207" y="119">Earth</text>
<text x="242.6" y="119">PWM</text>
<text x="256.3" y="119.2">Motor_Servo</text>
<text x="33.9" y="121.5">gnd</text>
<text x="62.2" y="121.5">Earth</text>
<text x="62.2" y="124.1">NEUT</text>
<text x="87.2" y="120.1" transform="rotate(-90 87.2 120.1)">GND</text>
<text x="89.8" y="120.1" transform="rotate(-90 89.8 120.1)">OE</text>
<text x="93.6" y="120.1" transform="rotate(-90 93.6 120.1)">SCL</text>
<text x="97.4" y="120.1" transform="rotate(-90 97.4 120.1)">SDA</text>
<text x="101.2" y="120.1" transform="rotate(-90 101.2 120.1)">VCC</text>
<text x="105" y="120.1" transform="rotate(-90 105 120.1)">V+</text>
<text x="147.8" y="122.8">+5V</text>
<text x="157.4" y="125.3">Earth</text>
<text x="194.8" y="125.3">+5V</text>
<text x="242.6" y="121.5">+</text>
<text x="242.6" y="124.1">-</text>
<text x="256.3" y="121.5">Mg90s_180°#8</text>
<text x="64.8" y="126.6">AC</text>
<text x="74.8" y="126.6">Earth</text>
<text x="104.1" y="127.9">Flag</text>
<text x="105.4" y="131.7">+3V3</text>
<text x="203.2" y="129.1">PWM</text>
<text x="203.2" y="131.7">+</text>
<text x="216.9" y="131.7">Mg90s_180°#5</text>
<text x="216.9" y="129.4">Motor_Servo</text>
<text x="247.7" y="130.4">Earth</text>
<text x="203.2" y="134.2">-</text>
<text x="236.7" y="136.8">+5V</text>
<text x="41.7" y="141.3">Sensor1</text>
<text x="208.3" y="139.3">Earth</text>
<text x="243.9" y="140.6">PWM</text>
<text x="243.9" y="143.1">+</text>
<text x="257.6" y="143.1">Mg90s_180°#7</text>
<text x="257.6" y="140.8">Motor_Servo</text>
<text x="90.2" y="149.5">ESP1</text>
<text x="135.5" y="148.1" transform="rotate(-90 135.5 148.1)">GND</text>
<text x="141.8" y="148.1" transform="rotate(-90 141.8 148.1)">VCC</text>
<text x="146.9" y="148.1" transform="rotate(-90 146.9 148.1)">SCL</text>
<text x="152" y="148.1" transform="rotate(-90 152 148.1)">SDA</text>
<text x="197.4" y="145.6">+5V</text>
<text x="243.9" y="145.6">-</text>
<text x="88.9" y="153.3">D22(scl)</text>
<text x="203.2" y="152">PWM</text>
<text x="203.2" y="154.5">+</text>
<text x="216.9" y="154.5">Mg90s_180°#6</text>
<text x="216.9" y="152.2">Motor_Servo</text>
<text x="248.9" y="150.7">Earth</text>
<text x="21.4" y="157.1">+3V3</text>
<text x="81.2" y="160.9">Earth</text>
<text x="88.4" y="157.1">D21(sda)</text>
<text x="104.1" y="160.9">Earth</text>
<text x="121.8" y="157.1">Earth</text>
<text x="135.8" y="160.9">+3V3</text>
<text x="203.2" y="157.1">-</text>
<text x="210.8" y="160.9">Earth</text>
<text x="238" y="157.1">+5V</text>
<text x="26.6" y="163.4">Earth</text>
<text x="88.1" y="166">GND</text>
<text x="93.2" y="166">GND</text>
<text x="208.3" y="164.7">+5V</text>
<text x="39.9" y="171.6">MLX90614</text>
<text x="93.7" y="168.5">3v3</text>
<text x="41.5" y="177.3" transform="rotate(-90 41.5 177.3)">VIN</text>
<text x="44" y="177.3" transform="rotate(-90 44 177.3)">GND</text>
<text x="46.6" y="177.3" transform="rotate(-90 46.6 177.3)">SCL</text>
<text x="49.1" y="177.3" transform="rotate(-90 49.1 177.3)">SDA</text>
<text x="52.1" y="185">Earth</text>
<text x="53.3" y="188.8">+3V3</text>
</g>
<g font-size="1.3" fill="#a90000">
<text x="243.1" y="35.3">1</text>
<text x="243.1" y="37.8">2</text>
<text x="243.1" y="40.4">3</text>
<text x="194.1" y="51.5" transform="rotate(-90 194.1 51.5)">1</text>
<text x="196.6" y="51.5" transform="rotate(-90 196.6 51.5)">2</text>
<text x="199.1" y="51.5" transform="rotate(-90 199.1 51.5)">3</text>
<text x="162.3" y="54" transform="rotate(-90 162.3 54)">1</text>
<text x="164.8" y="54" transform="rotate(-90 164.8 54)">2</text>
<text x="167.4" y="54" transform="rotate(-90 167.4 54)">3</text>
<text x="177.5" y="54" transform="rotate(-90 177.5 54)">1</text>
<text x="180.1" y="54" transform="rotate(-90 180.1 54)">2</text>
<text x="182.6" y="54" transform="rotate(-90 182.6 54)">3</text>
<text x="244.4" y="55.6">1</text>
<text x="244.4" y="58.2">2</text>
<text x="244.4" y="60.7">3</text>
<text x="139" y="70.9">3</text>
<text x="139" y="75.9">1</text>
<text x="139" y="73.4">2</text>
<text x="244.4" y="75.9">1</text>
<text x="156.8" y="83.6">1</text>
<text x="200" y="81">1</text>
<text x="200" y="83.6">2</text>
<text x="244.4" y="78.5">2</text>
<text x="244.4" y="81">3</text>
<text x="156.8" y="86.1">2</text>
<text x="156.8" y="88.6">3</text>
<text x="200" y="86.1">3</text>
<text x="241.9" y="96.3">1</text>
<text x="241.9" y="98.8">2</text>
<text x="241.9" y="101.3">3</text>
<text x="154.2" y="106.4">1</text>
<text x="200" y="107.7">1</text>
<text x="154.2" y="109">2</text>
<text x="154.2" y="111.5">3</text>
<text x="200" y="110.2">2</text>
<text x="200" y="112.8">3</text>
<text x="240.6" y="117.9">1</text>
<text x="55.8" y="120.4">1</text>
<text x="55.8" y="122.9">2</text>
<text x="55.8" y="125.5">3</text>
<text x="240.6" y="120.4">2</text>
<text x="240.6" y="122.9">3</text>
<text x="201.2" y="128">1</text>
<text x="201.2" y="130.6">2</text>
<text x="201.2" y="133.1">3</text>
<text x="241.9" y="139.4">1</text>
<text x="241.9" y="142">2</text>
<text x="241.9" y="144.5">3</text>
<text x="201.2" y="150.9">1</text>
<text x="201.2" y="153.4">2</text>
<text x="201.2" y="156">3</text>
</g>
<g font-size="1.3" fill="#0f0f0f">
<text x="236.3" y="43.8">R11</text>
<text x="158.4" y="59.7" transform="rotate(-90 158.4 59.7)">R14</text>
<text x="173.6" y="59.7" transform="rotate(-90 173.6 59.7)">R13</text>
<text x="201.6" y="57.2" transform="rotate(-90 201.6 57.2)">R12</text>
<text x="237.4" y="64.2">R10</text>
<text x="110.5" y="70.8">CH0</text>
<text x="110.5" y="75.9">CH2</text>
<text x="110.5" y="73.3">CH1</text>
<text x="110.5" y="83.5">CH5</text>
<text x="110.5" y="78.4">CH3</text>
<text x="110.5" y="80.9">CH4</text>
<text x="142.2" y="79.7">R15</text>
<text x="237.6" y="83.9">R9</text>
<text x="110.5" y="86">CH6</text>
<text x="110.5" y="88.6">CH7</text>
<text x="110.5" y="91.1">CH8</text>
<text x="110.5" y="93.6">CH9</text>
<text x="110.5" y="101.3">CH12</text>
<text x="110.5" y="98.7">CH11</text>
<text x="110.5" y="96.2">CH10</text>
<text x="110.5" y="103.8">CH13</text>
<text x="110.5" y="106.3">CH14</text>
<text x="236.2" y="103.8">R8</text>
<text x="110.5" y="108.9">CH15</text>
<text x="86" y="125.9" transform="rotate(-90 86 125.9)">B0</text>
<text x="234.9" y="125.4">R7</text>
<text x="91.1" y="130.8" transform="rotate(-90 91.1 130.8)">B2</text>
<text x="94.9" y="130.8" transform="rotate(-90 94.9 130.8)">B3</text>
<text x="100" y="130.8" transform="rotate(-90 100 130.8)">B4</text>
<text x="87.3" y="135.9" transform="rotate(-90 87.3 135.9)">B1</text>
<text x="58.4" y="143.2">B3</text>
<text x="61" y="148.2">B2</text>
<text x="236.2" y="147">R6</text>
<text x="31.7" y="155.9">B4</text>
<text x="105.4" y="152.1">B2</text>
<text x="105.4" y="155.9">B3</text>
<text x="134.3" y="154.9" transform="rotate(-90 134.3 154.9)">B0</text>
<text x="145.7" y="154.9" transform="rotate(-90 145.7 154.9)">B2</text>
<text x="150.8" y="154.9" transform="rotate(-90 150.8 154.9)">B3</text>
<text x="35.6" y="162.2">B0</text>
<text x="67.3" y="167.3">B2</text>
<text x="67.3" y="163.5">B3</text>
<text x="101.6" y="164.8">B1</text>
<text x="101.6" y="167.3">B4</text>
<text x="45.7" y="183.8">B0</text>
<text x="40.6" y="187.6">B4</text>
</g>
<text font-size="1.3" x="140.8" y="153.7" transform="rotate(-90 140.8 153.7)">B4</text>
<text font-size="1.3" fill="#0000c2" x="41.4" y="166.5">Sensor</text>
<g font-size="1" fill="#006464">
<text x="35.2" y="106.1">+V</text>
<text x="35.2" y="113.8">+V</text>
<text x="35.2" y="110">-V</text>
<text x="35.2" y="117.6">-V</text>
<text x="33.6" y="123.9">AC_N</text>
<text x="33.9" y="126.5">AC_L</text>
<text x="40.1" y="151.9" transform="rotate(-90 40.1 151.9)">VIN</text>
<text x="42.6" y="151.9" transform="rotate(-90 42.6 151.9)">GND</text>
<text x="45.2" y="151.9" transform="rotate(-90 45.2 151.9)">SCL</text>
<text x="47.7" y="151.9" transform="rotate(-90 47.7 151.9)">SDA</text>
</g>
<text font-size=".9" fill="#840000" x="41.1" y="143.7">MAX30102</text>
<text font-size=".9" fill="#0f0f0f" x="85.1" y="164.9">B0</text>
<text font-size=".6" fill="#840000" x="93.3" y="102.1">1000µF</text>
<text font-size=".5" fill="#840000" x="94.4" y="103.3">10v</text>
</svg>
